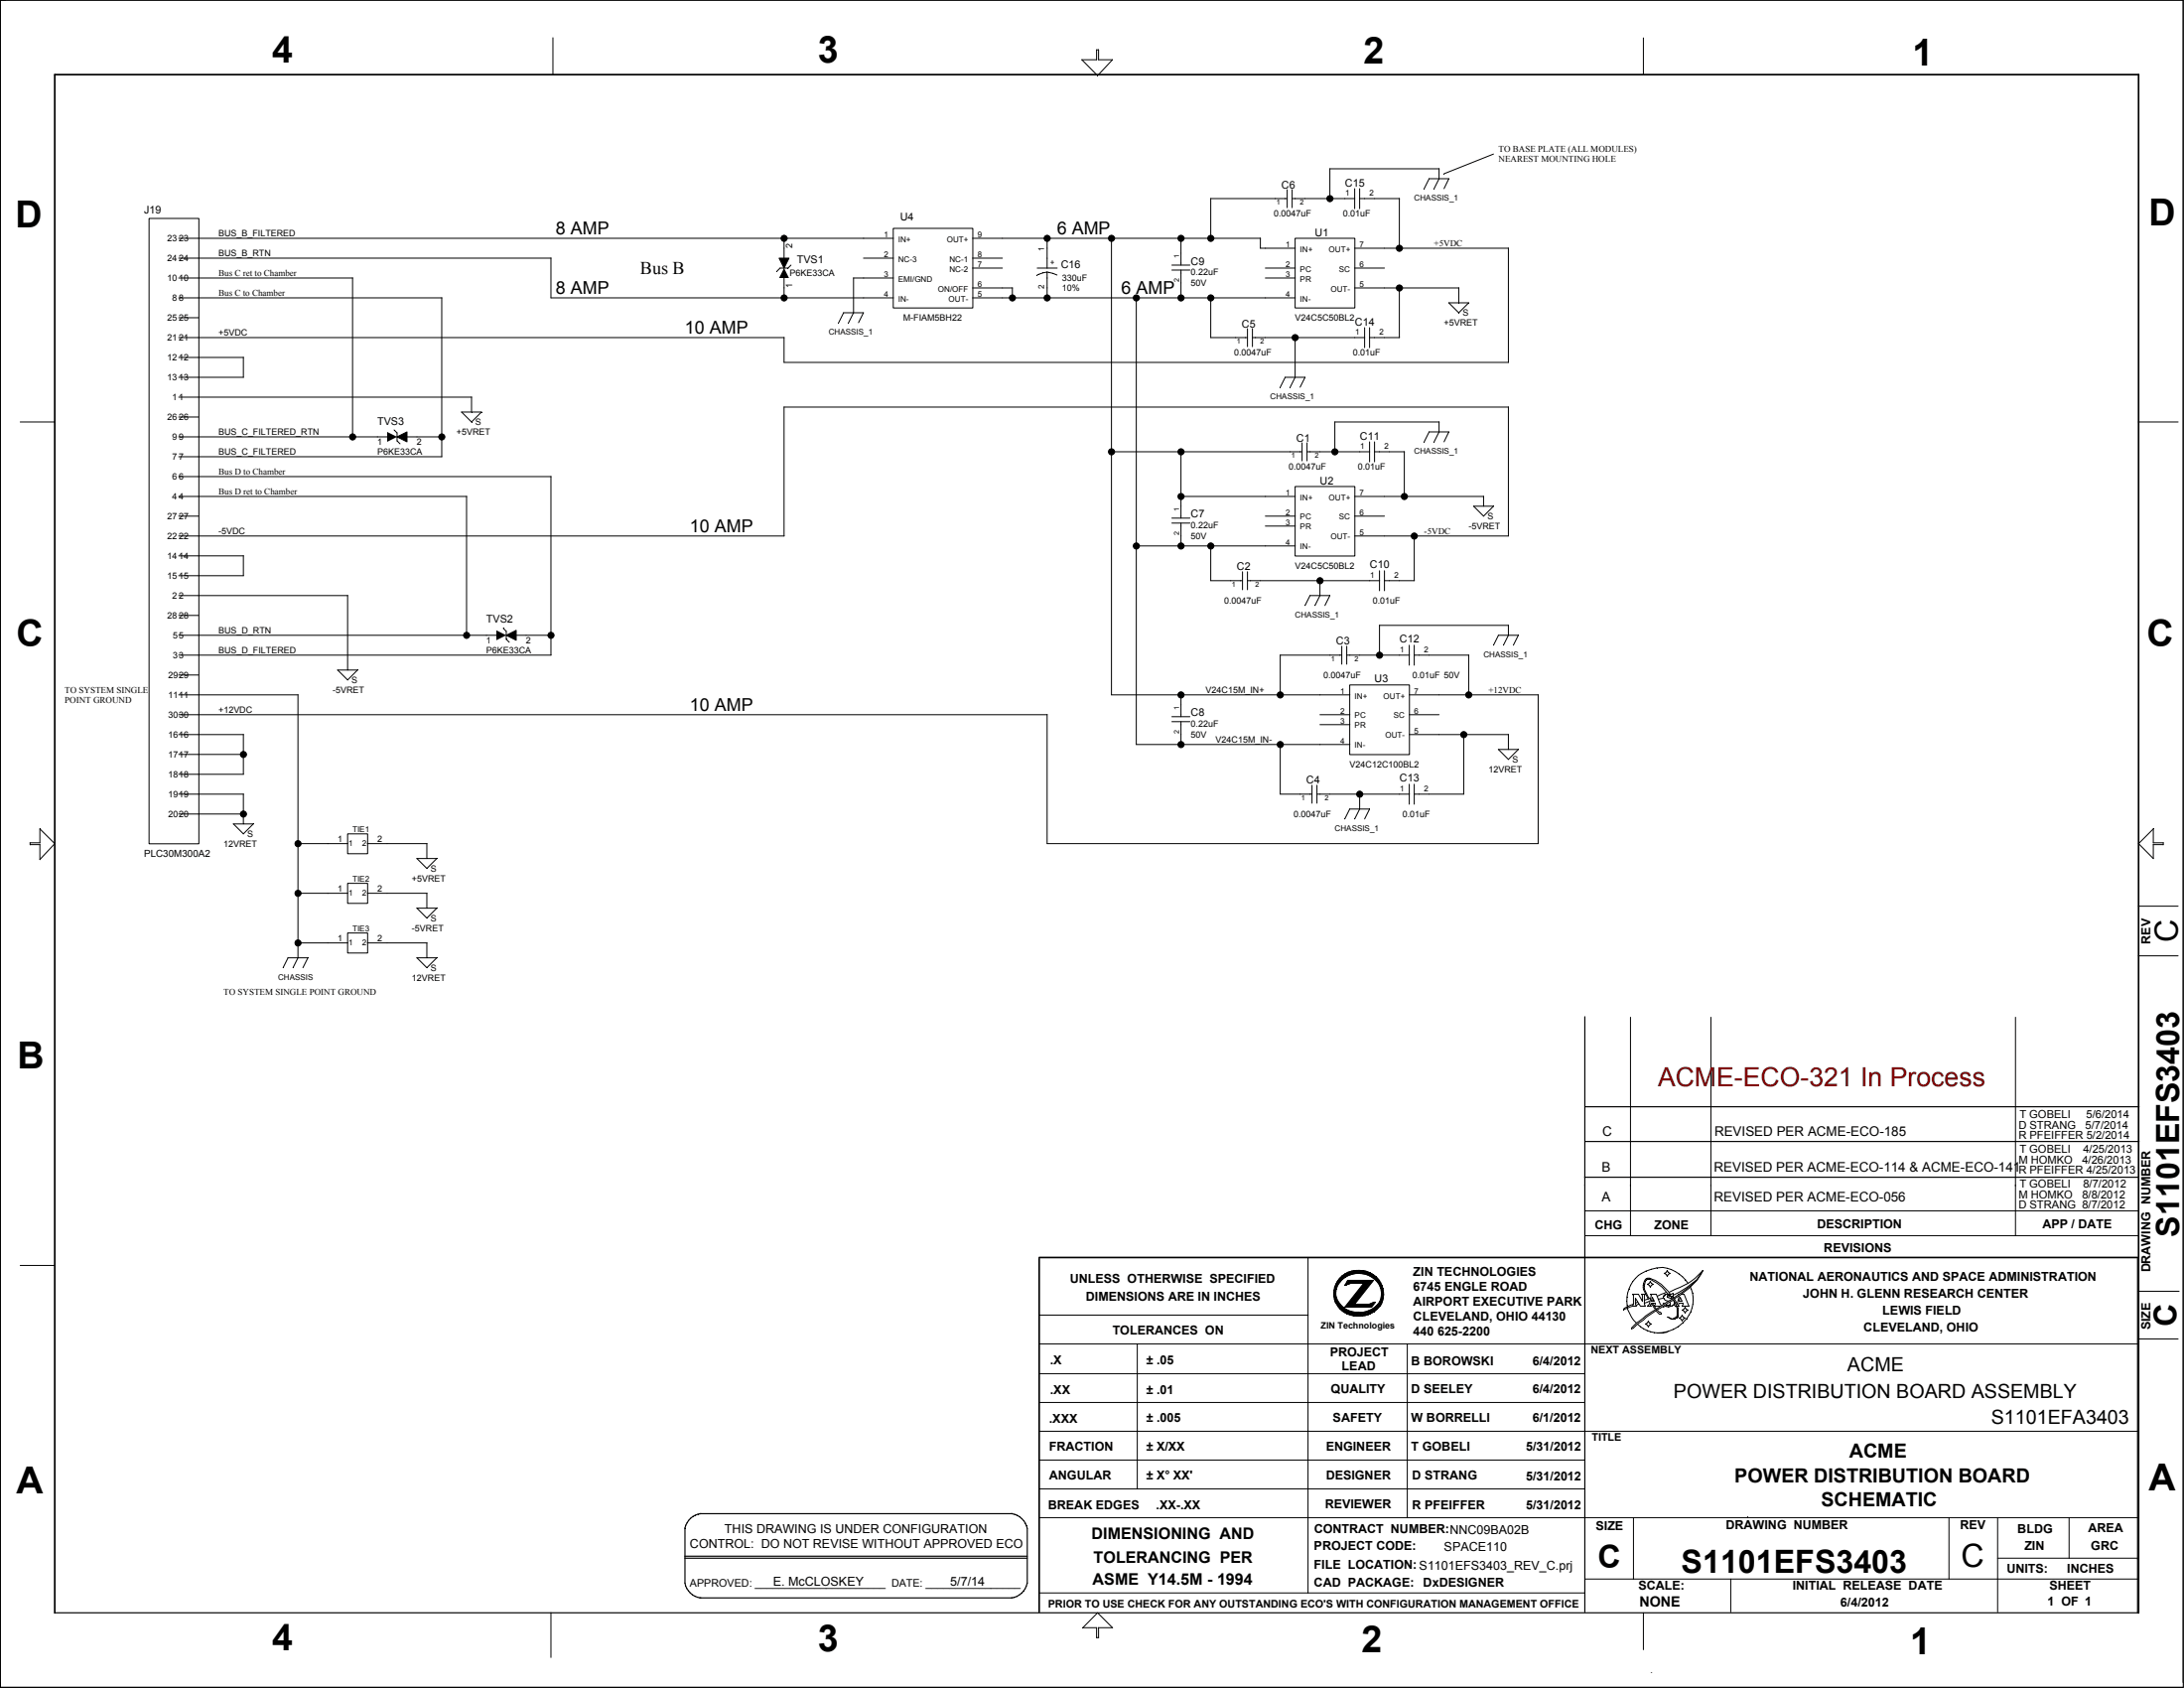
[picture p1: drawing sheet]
<svg xmlns="http://www.w3.org/2000/svg" width="559mm" height="432mm" viewBox="0 0 559 432" stroke-linecap="round" stroke-linejoin="round" font-family="sans-serif">
<g fill="none" stroke="#000" stroke-width=".25">
<path d="M.1 0h558.5v431.7h-558.5zM141.5 9.7v9.4M281.1 12.7v2.6h3.5l-3.8 4-4-4M281.1 12.7h-.5v2.6h-3.8M420.5 9.7v9.4M558.6 0v431.7M558.6 0h-558.5v431.7M382.1 39.4l-12.6 5M38.1 55.9h12.8v159.9h-12.8zM228.5 58.4h20.4v20.4h-20.4zM309.8 50.8h19.5M309.8 50.8v10.2"/>
<path d="M329.3 48.5v4.6M330.6 50.8h16.1M330.6 48.5v4.6M340.3 43.1v7.7M340.3 43.2h27.9M346.6 48.3v5.1M347.8 50.8h10.3M347.9 48.3v5.1M358 50.8v12.7M364.4 48.3l1.3-2.6h5l-1.2 2.6M368.2 43.1v2.6l-1.3 2.6M45.7 71.1h44.6"/>
<path d="M45.7 76.2h67.4M45.7 61h182.9M45.7 66h95.3M90.2 71.1v40.7M113 76.2v40.6M141 66v10.2h87.6M199.3 66h2.6l-1.3 2.6zM200.6 60.9v5.2M200.6 71.1v5.1M201.7 68.6h-2.1l-.8 .7M202.4 67.8l-.8 .8M218.4 71.1h10.2"/>
<path d="M218.4 71.1v8.9l-1.3 2.5M220.9 66h7.7M248.8 68.6h7.7M248.8 76.2h82.6M248.8 73.7h10.3M248.8 61h73.7M248.8 66h7.7M259 73.6v2.6M265.4 68.6h5.1M267.9 60.9v7.7M267.9 69.6v6.6M267.9 69.6l-2.5 .8"/>
<path d="M267.9 69.6l2.6 .8M284.4 60.9v116.9h61M290.7 76.2v114.2h54.7M299.8 69.1h4.6M299.8 67.8h4.6M302.2 60.9v6.9M302.2 69.1v7.1M309.8 76.2v10.2h9.4M322.5 60.9v2.6h8.9M323.8 68.6h7.6M323.8 71.1h7.6M331.4 61h15.3v17.8h-15.3z"/>
<path d="M346.6 63.5h39.4M346.6 68.6h7.6M346.6 73.7h26.7M358 73.6v12.8M370.7 77.5h5.1l-2.6 2.5-2.5-2.5M373.2 73.6v3.9M385.9 63.5l.1 29.2h-185.4v-6.4M45.7 86.4h155M45.7 81.3h5.1M45.7 91.4h16.6M62.3 91.4v5.1h-16.6M214.6 82.5l1.2-2.5h5.1l-1.2 2.5"/>
<path d="M319.2 84.1v4.6M320.5 86.4h28.7M320.5 84.1v4.6M327.6 99.1l1.2-2.6h5.1l-1.3 2.6M331.4 86.3v10.2l-1.3 2.6M349.2 83.8v5.1M350.4 86.4h7.7M350.4 83.8v5.1M5.2 107.9h8.9M45.7 101.6h75M45.7 106.7h5.1M45.7 111.8h53.4"/>
<path d="M45.7 116.8h67.4M100.8 110l.8 .7v2.1M101.6 111.8l2.5-1.3v2.5zM101.6 112.8l.8 .7M104.1 111.8h9M118.1 105.4h5.1l-2.6 2.5-2.5-2.5M120.6 101.6v3.8M200.6 104.1v33M200.6 104.1h185.4M284.4 115.6h48.7M302.2 115.5v17M333.1 113.3v4.6"/>
<path d="M334.4 115.6h16.1M334.4 113.3v4.6M341.5 107.9h26.7M341.5 107.9v7.7M350.4 113v5.1M351.6 115.6h7.8M351.7 113v5.1M359.3 115.5v11.5M364.4 113l1.3-2.5h5l-1.2 2.5M368.2 107.9v2.6l-1.3 2.5M385.9 104.1l.1 33h-39.4M547.1 107.9h10.2"/>
<path d="M45.7 127h73.7M45.7 132h5.1M45.7 137.1h155M45.7 121.9h95.3M119.4 127v35.5M141 121.9v45.7M290.7 139.7h40.7M299.8 133.8h4.6M299.8 132.5h4.6M302.2 127h29.2M302.2 133.8v5.9M309.8 139.6v8.9h8.1"/>
<path d="M323.8 132h7.6M323.8 134.6h7.6M331.4 124.5h15.3v17.7h-15.3zM346.6 127h33M346.6 132h7.6M361.9 137.1v11.4M377 129.5h5.1l-2.5 2.5-2.6-2.5M379.6 127v2.5M45.7 152.4h43.3l-.1 19M45.7 142.2h16.6v5.1h-16.6M45.7 157.4h5.1M317.9 146.3v4.6"/>
<path d="M319.2 146.3v4.6M319.2 148.5h33.8M333.9 154.9l1.3-2.5h5.1l-1.3 2.5M337.7 148.5v3.9l-1.2 2.5M353 146v5.1M354.2 148.5h7.7M354.2 146v5.1M45.7 177.8h30.6l-.1 67.2-1.2 2.6M45.7 162.5h81.3M45.7 167.6h95.3M45.7 172.7h5.1M86.4 171.4h5.1l-2.6 2.5-2.5-2.5"/>
<path d="M128.8 160.7l.7 .8v2.1M129.5 163.5l.8 .8M129.5 162.5l2.6-1.3v2.6zM132 162.5h9M302.2 177.7v5.6M343.3 167.6h-15.7v10.2M343.3 165.3v4.6M344.6 167.6h16M344.6 165.3v4.6M345.3 175.2h15.3v17.8h-15.3zM360.5 177.8h33.1v38h-125.7v-33M360.6 165.1v5.1"/>
<path d="M361.8 167.6h14v10.2M361.9 165.1v5.1M383.4 162.5h5.1l-1.3 2.6M383.4 162.5l-1.3 2.6M384.7 165.1l1.2-2.6 .1-2.5-33-.1v7.7M45.7 182.8h222.3M45.7 187.9h16.6v10.2h-16.6M45.7 193h16.6M299.8 184.6h4.6M299.8 183.3h4.6M302.2 184.6v5.8M327.6 190.4v12.7h8.1"/>
<path d="M337.7 182.8h7.7M337.7 185.4h7.7M360.5 182.8h7.7M360.5 187.9h25.5l-.1 3.8M374.5 187.9l.1 15.2h-12.8M383.4 191.7h5.1l-2.6 2.6-2.5-2.6M10.2 215.6h-2.5v.5h2.5v3.8l3.8-4.1-3.8-3.8v3.6M45.7 203.1h16.6v7.7M45.7 208.2h16.6M59.7 210.8h5.1l-2.5 2.5-2.6-2.5M76.2 215.8h12.8M88.9 213.3h5.2v5.1h-5.2z"/>
<path d="M94 215.8h15.3M106.6 219.6h5.2l-2.6 2.6-2.5-2.6M109.2 215.8v3.8M335.7 200.9v4.6M337 203.1h23.6M337 200.9v4.6M344.1 209.5l1.2-2.5h5.1l-1.2 2.5M347.9 203.1v3.9l-1.3 2.5M360.6 200.6v5.1M361.9 200.6v5.1M550.9 215.6h2.6M553.5 215.6v.5h-2.6v3.5l-3.7-3.8 3.7-3.8v3.6"/>
<path d="M76.2 228.5h12.8M88.9 226h5.2v5.1h-5.2zM88.9 238.7h5.2v5.1h-5.2zM94 228.5h15.3M106.6 232.3h5.2l-2.6 2.6-2.5-2.6M109.2 228.5v3.8M547.1 231.8h10.2M73.7 245h5.1l-1.3 2.6M73.7 245l-1.3 2.6M76.2 241.2h12.8M94 241.2h15.3M106.6 245h5.2l-2.6 2.6-2.5-2.6"/>
<path d="M109.2 241.2v3.8M547.1 244.5h10.2M417.2 260.2v55.9M437.8 260.2v55.9M515.7 260.2v55.9M405.5 309.7h141.7M405.5 316.1h141.7M5.2 323.7h8.9M265.9 336.4h68.8M334.7 321.7v85.8M341.5 332.3v.6l.5 .5M344.6 328.5l-.5 .3h.5"/>
<path d="M344.6 334.1l-.5 .3M344.8 327.5h6.6l-4.8 6.1h3.8l1-.5h.5l-1 1.3h-6.8l4.8-6.1h-3.3l-1.5 .5zM344.8 327.5l-.2 .5M346.9 325.7h1.3M347.6 336.7a6.3 6.3 0 0 0 6.1-3.8 6.1 6.1 0 0 0-7-7.9 5.8 5.8 0 0 0-5.4 6.3 5.8 5.8 0 0 0 6.4 5.4M347.6 335.6a4.9 4.9 0 0 0 5.8-5.4 6 6 0 0 0-5.1-4.5 6 6 0 0 0-6 3 4.5 4.5 0 0 0 2 6.1 5.2 5.2 0 0 0 3.4 .8M350.6 333.9h.3M351.2 327.5l-.3 .3M353 327.5v.3l-.3-.3M416.4 334.6v.3a9.2 9.2 0 0 0 2.3 3.5M417.9 333.6l-2.2 1-.3 .5 .3-.2 2-.8M417.9 331.3l-.2-.2h1.5l1 1.8v-1.6l-.2-.2h1l-.3 .2v2.3l.3 .5h-1.3l-1.3-2v1.5l.3 .5h-1l.2-.5"/>
<path d="M417.9 331.3v2.3M419 333.1l-.6 .3M419 338.7a7.9 7.9 0 0 0 7.6 2M419.2 333.6l-.5 .3M421 338.7l.5-.3 .2-.5 .3 .5 .5 .3-.5 .2-.3 .6-.2-.6zM421.5 328.5l.5-.2 .3-.5 .2 .5 .5 .2-.5 .3-.2 .5-.3-.5zM421.6 327h.4a9.6 9.6 0 0 1 5.3 4.1M421.6 327a2.27 2.27 0 0 0-1.1 2.8l1.2 2.5M422 332.9l-1.3 .5M422.3 332.1l-1.6 .5M422.8 331.8l.5 1.1h-.8zM423 332.6l-.5 .3"/>
<path d="M424 335.1l1.1 .8v.3h-.6l-.7-.8M424.8 334.1h-1.5l.2-.7h-.7l1 1.5M425.1 333.9l-1.3-2.8h-1.5l.2 .2-.5 2.3-.5 .5h1l-.2-.2 .2-.5 1 1.5M425.3 324.2a9.1 9.1 0 0 1 6.6 4.1M425.3 324.2a8.8 8.8 0 0 0-8.5 5.5 8.2 8.2 0 0 0-.4 4.7M425.6 332.1l-1.3 .2M425.8 333.4h-.2v.2M425.8 325.7l.5-.2 .3-.5 .2 .5 .5 .2-.5 .3-.2 .5-.3-.5zM426.3 330.6l-2.3 1M426.3 333.6l.1 .2 .7 .1M426.6 336.9l1.2 .5M426.6 331.8l1 .3v.2"/>
<path d="M426.7 331.3h.4l.2 .3M426.8 331.3l-.2 .5M426.8 336.9l1.1 .6M426.8 332.9a1.38 1.38 0 0 1-1.2-1.1l.5-.7h1.5l.5-.3v1l-.3-.2 1.3 2M426.8 331.1a10 10 0 0 0-5-3.9l-.8 .5-.3 1.3v.8l1.3 2.3M427.3 331.6l-.7 .2M427.3 333.1v.5l-.3 .3M427.4 331.5l.2 .1M427.4 331.5l-.1 .1M427.6 331.6v.1M427.6 331.6v.2l1.3 2.1M427.8 332.3l-6.8 4.4-2.3 1.7-1.3 1.3v.3l1-.8a51.7 51.7 0 0 1 9.8-6.6l.2 .5"/>
<path d="M428.4 333a1.53 1.53 0 0 1-2.3 1.1l-.5 .3v-.3M428.9 333.9l-.3 .2h.3a4.1 4.1 0 0 1 0 2.8l-1.1 .5M429.4 331.1h.2M429.6 331.6l-.5 2-.2 .3M429.6 337.2l.5-.3 .3-.5 .2 .5 .5 .3-.5 .2-.2 .5-.3-.5zM429.9 331.8l.5 1.1h-.8zM430.1 331.1h.8l1.3 3h-1.8l.2-.7h-1l-.2 .5 .2 .2h-.5l.3 .5v2.1l-.4 .4-1.1 .4M430.4 335.1l.5-.2 .2-.5 .3 .5 .5 .2-.5 .3-.3 .5-.2-.5zM431.9 328.3l-4.8 2.3M432.4 329a8.2 8.2 0 0 1-4.2 11l-2.7 .9-1.5 .1M433.9 327.5l-1.5 1.5-4.3 3.1M435.7 325a10.1 10.1 0 0 1-4 4.3l-3.6 2"/>
<path d="M435.7 325l-2 2-1.8 1.3M435.7 325a12.2 12.2 0 0 1-4.6 5.3l-2.7 2M547.1 330.3h10.4M265.9 343.8h281.1M265.9 351.4h139.6M265.9 358.8h139.6M291 343.8v37.1M360.1 343.8v44.5M547.1 342.5h10.2M265.9 366.1h281.1M265.9 373.5h139.6M265.9 388.2h281.1"/>
<path d="M265.9 380.9h139.6M417.9 388.2v15.8M447.1 388v.3M498.7 388.2v15.8M511.1 398.6h35.9M511.1 388.2v24.2M529.4 388.2v10.4M546.9 398.8h.3M141 412.5v11.5M265.9 407.5h139.6M280.6 418.9h.5M280.6 416.4v2.6"/>
<path d="M280.6 416.4h-3.5l3.7-3.8 3.8 3.8M281.1 416.4h3.6M281.1 416.3v2.6M405.5 403.9h141.5M420.5 412.6v9.4M442.8 403.9v8.5M.1 431.6h558.5"/>
<circle cx="340.3" cy="50.8" r=".78"/>
<circle cx="200.6" cy="76.2" r=".78"/>
<circle cx="200.6" cy="61" r=".78"/>
<circle cx="259" cy="76.2" r=".78"/>
<circle cx="267.9" cy="61" r=".78"/>
<circle cx="267.9" cy="76.2" r=".78"/>
<circle cx="284.4" cy="61" r=".78"/>
<circle cx="290.8" cy="76.2" r=".78"/>
<circle cx="302.2" cy="61" r=".78"/>
<circle cx="302.2" cy="76.2" r=".78"/>
<circle cx="309.8" cy="61" r=".78"/>
<circle cx="309.8" cy="76.2" r=".78"/>
<circle cx="358.1" cy="63.5" r=".78"/>
<circle cx="358.1" cy="73.7" r=".78"/>
<circle cx="331.4" cy="86.4" r=".78"/>
<circle cx="90.2" cy="111.8" r=".78"/>
<circle cx="113" cy="111.8" r=".78"/>
<circle cx="284.4" cy="115.6" r=".78"/>
<circle cx="302.2" cy="115.6" r=".78"/>
<circle cx="341.6" cy="115.6" r=".78"/>
<circle cx="290.8" cy="139.7" r=".78"/>
<circle cx="302.2" cy="127" r=".78"/>
<circle cx="302.2" cy="139.7" r=".78"/>
<circle cx="309.8" cy="139.7" r=".78"/>
<circle cx="359.3" cy="127" r=".78"/>
<circle cx="361.9" cy="137.1" r=".78"/>
<circle cx="337.7" cy="148.6" r=".78"/>
<circle cx="119.4" cy="162.5" r=".78"/>
<circle cx="141" cy="162.5" r=".78"/>
<circle cx="302.2" cy="177.8" r=".78"/>
<circle cx="327.6" cy="177.8" r=".78"/>
<circle cx="353" cy="167.6" r=".78"/>
<circle cx="375.8" cy="177.8" r=".78"/>
<circle cx="62.3" cy="193" r=".78"/>
<circle cx="302.2" cy="190.5" r=".78"/>
<circle cx="327.6" cy="190.5" r=".78"/>
<circle cx="374.5" cy="187.9" r=".78"/>
<circle cx="62.3" cy="208.2" r=".78"/>
<circle cx="76.3" cy="215.8" r=".78"/>
<circle cx="347.9" cy="203.2" r=".78"/>
<circle cx="76.3" cy="228.5" r=".78"/>
<circle cx="76.3" cy="241.2" r=".78"/>
</g>
<path d="M547.2 19.1v393.5M547.2 19.1h-533.2v393.5M265.9 321.9v90.5M265.9 321.7h281.1" fill="none" stroke="#000" stroke-width=".42"/>
<g fill="none" stroke="#000" stroke-width=".3">
<path d="M405.5 260.1v152.3M405.6 292h141.7M405.6 283.1h141.7M405.5 301.1h141.7M351.7 333.1l-.3 .3M546.9 321.9v90.7M175.2 398.1h87.6M175.2 398.6h87.6M179 387.2h80M179.3 387.2a4.7 4.7 0 0 0-4 3.7v14.1M258.9 387.2a4.8 4.8 0 0 1 3.9 3.8v14M14 412.6h533.2"/>
<path d="M175.3 404.9a4.7 4.7 0 0 0 3.9 3.9M179 408.8h80M262.8 404.9a4.8 4.8 0 0 1-4 3.9"/>
</g>
<path d="M341.8 329a5.6 5.6 0 0 0 2 6.4M342.8 327.8a4.2 4.2 0 0 0-.8 5.1M345.1 327.8h5.8l-4.8 6.1h4.1l1.2-.5-.5 .7h-6.3l4.8-6.1h-3.8l-1 .5zM347 325.1a6.6 6.6 0 0 1 5.7 2.4M347.1 325.1l-.7 .1M352.5 327.5a5.2 5.2 0 0 1 .7 6.1M353.2 328.8a4.5 4.5 0 0 1-.2 4.6" fill="none" stroke="#000" stroke-width=".51"/>
<path d="M341.5 331.6a5.9 5.9 0 0 0 6.2 4.3M342 328.5l-.2 .8M342 328.5a6.6 6.6 0 0 1 11.5 .5M342.5 334.1a6.3 6.3 0 0 0 5.6 2.4M345.3 333.6l4.6-5.6h.3l-4.6 5.9h-.5M346.6 325.2a5.7 5.7 0 0 0-4.6 3.3M348.1 336.4l-.1 .1M353.2 333.1a6.6 6.6 0 0 1-6.1 2.8M353.2 333.4a5.8 5.8 0 0 1-4.8 3" fill="none" stroke="#000" stroke-width=".63"/>
<g fill="#000">
<path d="M199.3 66h2.6l-1.3 2.6zM200.6 68.6l1.3 2.5h-2.6zM101.6 111.8l2.5-1.3v2.5zM99.1 110.5l2.5 1.3-2.5 1.2zM129.5 162.5l2.6-1.3v2.6zM127 161.2l2.5 1.3-2.5 1.3z"/>
<circle cx="340.3" cy="50.8" r=".8"/>
<circle cx="200.6" cy="61" r=".8"/>
<circle cx="200.6" cy="76.2" r=".8"/>
<circle cx="259" cy="76.2" r=".8"/>
<circle cx="267.9" cy="61" r=".8"/>
<circle cx="267.9" cy="76.2" r=".8"/>
<circle cx="284.4" cy="61" r=".8"/>
<circle cx="290.7" cy="76.2" r=".8"/>
<circle cx="302.2" cy="61" r=".8"/>
<circle cx="302.2" cy="76.2" r=".8"/>
<circle cx="309.8" cy="61" r=".8"/>
<circle cx="309.8" cy="76.2" r=".8"/>
<circle cx="358" cy="63.5" r=".8"/>
<circle cx="358" cy="73.7" r=".8"/>
<circle cx="331.4" cy="86.4" r=".8"/>
<circle cx="90.2" cy="111.8" r=".8"/>
<circle cx="113" cy="111.8" r=".8"/>
<circle cx="284.4" cy="115.6" r=".8"/>
<circle cx="302.2" cy="115.6" r=".8"/>
<circle cx="341.5" cy="115.6" r=".8"/>
<circle cx="290.7" cy="139.6" r=".8"/>
<circle cx="302.2" cy="127" r=".8"/>
<circle cx="302.2" cy="139.6" r=".8"/>
<circle cx="309.8" cy="139.6" r=".8"/>
<circle cx="359.3" cy="127" r=".8"/>
<circle cx="361.9" cy="137.1" r=".8"/>
<circle cx="337.7" cy="148.5" r=".8"/>
<circle cx="119.4" cy="162.5" r=".8"/>
<circle cx="141" cy="162.5" r=".8"/>
<circle cx="302.2" cy="177.7" r=".8"/>
<circle cx="327.6" cy="177.7" r=".8"/>
<circle cx="353" cy="167.6" r=".8"/>
<circle cx="375.8" cy="177.7" r=".8"/>
<circle cx="62.3" cy="193" r=".8"/>
<circle cx="302.2" cy="190.4" r=".8"/>
<circle cx="327.6" cy="190.4" r=".8"/>
<circle cx="374.5" cy="187.9" r=".8"/>
<circle cx="62.3" cy="208.2" r=".8"/>
<circle cx="76.2" cy="215.8" r=".8"/>
<circle cx="347.9" cy="203.1" r=".8"/>
<circle cx="76.2" cy="228.5" r=".8"/>
<circle cx="76.2" cy="241.2" r=".8"/>
</g>
<g font-size="9.5">
<text x="69.6" y="16.1">4</text>
<text x="209.3" y="16.1">3</text>
<text x="348.9" y="16.3">2</text>
<text x="489.3" y="16.8">1</text>
<text x="3.9" y="58.2">D</text>
<text x="549.7" y="57.7">D</text>
<text x="4.1" y="165.4">C</text>
<text x="549.2" y="165.4">C</text>
<text x="4.4" y="273.3">B</text>
<text x="4.1" y="381.9">A</text>
<text x="549.7" y="381.2">A</text>
<text x="69.6" y="422.3">4</text>
<text x="209.3" y="422.5">3</text>
<text x="348.4" y="422.8">2</text>
<text x="488.8" y="423.3">1</text>
</g>
<g font-size="8.2">
<text x="557.2" y="241.1" transform="rotate(-90 557.2 241.1)">C</text>
<text x="557.6" y="316.4" transform="rotate(-90 557.6 316.4)">S1101EFS3403</text>
<text x="557" y="339.5" transform="rotate(-90 557 339.5)">C</text>
<text x="408.8" y="401">C</text>
<text x="501.8" y="400.9">C</text>
<text x="430.2" y="402.3">S1101EFS3403</text>
</g>
<text font-size="6.8" fill="#800000" x="424.2" y="278">ACME-ECO-321 In Process</text>
<g font-size="5">
<text x="472.7" y="350.8">ACME</text>
<text x="428.2" y="357.7">POWER DISTRIBUTION BOARD ASSEMBLY</text>
<text x="509.5" y="364.3">S1101EFA3403</text>
<text x="473.2" y="372.9">ACME</text>
<text x="443.8" y="379.3">POWER DISTRIBUTION BOARD</text>
<text x="466" y="385.4">SCHEMATIC</text>
</g>
<text font-size="4.6" x="163.8" y="70.1">Bus B</text>
<g font-size="4.5">
<text x="142.2" y="60">8 AMP</text>
<text x="270.5" y="60">6 AMP</text>
<text x="142.2" y="75.2">8 AMP</text>
<text x="286.9" y="75.2">6 AMP</text>
<text x="175.3" y="85.4">10 AMP</text>
<text x="176.5" y="136.1">10 AMP</text>
<text x="176.5" y="181.9">10 AMP</text>
</g>
<g font-size="4.1">
<text x="279.3" y="393.7">DIMENSIONING AND</text>
<text x="279.8" y="399.8">TOLERANCING PER</text>
<text x="279.6" y="405.3">ASME Y14.5M - 1994</text>
</g>
<text font-size="3.6" x="419.5" y="411">NONE</text>
<g font-size="3.4">
<text x="410" y="290.5">C</text>
<text x="438.7" y="290.5">REVISED PER ACME-ECO-185</text>
<text x="409.8" y="299.7">B</text>
<text x="438.5" y="299.7">REVISED PER ACME-ECO-114 &amp; ACME-ECO-141</text>
<text x="409.8" y="307.3">A</text>
<text x="438.5" y="307.3">REVISED PER ACME-ECO-056</text>
</g>
<g font-size="3.2">
<text x="550.2" y="241.5" transform="rotate(-90 550.2 241.5)">REV</text>
<text x="408.1" y="314.4">CHG</text>
<text x="423.3" y="314.4">ZONE</text>
<text x="464.9" y="314.1">DESCRIPTION</text>
<text x="522.6" y="314.1">APP / DATE</text>
<text x="466.7" y="320.2">REVISIONS</text>
<text x="273.8" y="328.1">UNLESS OTHERWISE SPECIFIED</text>
<text x="361.6" y="326.3">ZIN TECHNOLOGIES</text>
<text x="447.7" y="327.6">NATIONAL AERONAUTICS AND SPACE ADMINISTRATION</text>
<text x="550.2" y="325.5" transform="rotate(-90 550.2 325.5)">DRAWING NUMBER</text>
<text x="277.8" y="332.7">DIMENSIONS ARE IN INCHES</text>
<text x="361.6" y="330.1">6745 ENGLE ROAD</text>
<text x="361.6" y="333.9">AIRPORT EXECUTIVE PARK</text>
<text x="461.3" y="331.9">JOHN H. GLENN RESEARCH CENTER</text>
<text x="284.6" y="341.3">TOLERANCES ON</text>
<text x="361.6" y="337.7">CLEVELAND, OHIO 44130</text>
<text x="361.6" y="341.5">440 625-2200</text>
<text x="476.8" y="340.5">CLEVELAND, OHIO</text>
<text x="481.7" y="336.2">LEWIS FIELD</text>
<text x="550.2" y="340.2" transform="rotate(-90 550.2 340.2)">SIZE</text>
<text x="340.3" y="346.9">PROJECT</text>
<text x="268.7" y="348.9">.X</text>
<text x="293.3" y="348.9">± .05</text>
<text x="343.3" y="350.4">LEAD</text>
<text x="361.1" y="349.2">B BOROWSKI</text>
<text x="392.1" y="349.2">6/4/2012</text>
<text x="268.7" y="356.5">.XX</text>
<text x="293.3" y="356.5">± .01</text>
<text x="340.5" y="356.3">QUALITY</text>
<text x="361.1" y="356.3">D SEELEY</text>
<text x="392.1" y="356.3">6/4/2012</text>
<text x="268.4" y="363.9">.XXX</text>
<text x="293.3" y="363.6">± .005</text>
<text x="341" y="363.6">SAFETY</text>
<text x="361.1" y="363.6">W BORRELLI</text>
<text x="392.1" y="363.6">6/1/2012</text>
<text x="268.4" y="371">FRACTION</text>
<text x="293.3" y="371">± X/XX</text>
<text x="339.3" y="371">ENGINEER</text>
<text x="361.1" y="371">T GOBELI</text>
<text x="390.4" y="371">5/31/2012</text>
<text x="268.4" y="378.4">ANGULAR</text>
<text x="293.3" y="378.4">± X° XX'</text>
<text x="339.3" y="378.4">DESIGNER</text>
<text x="361.4" y="378.4">D STRANG</text>
<text x="390.4" y="378.6">5/31/2012</text>
<text x="268.2" y="386">BREAK EDGES</text>
<text x="295.8" y="386">.XX-.XX</text>
<text x="339" y="385.7">REVIEWER</text>
<text x="361.4" y="386">R PFEIFFER</text>
<text x="390.4" y="386">5/31/2012</text>
<text x="176.5" y="395.9">CONTROL: DO NOT REVISE WITHOUT APPROVED ECO</text>
<text x="185.4" y="392.1">THIS DRAWING IS UNDER CONFIGURATION</text>
<text x="336.2" y="392.3">CONTRACT NUMBER:NNC09BA02B</text>
<text x="408.3" y="391.5">SIZE</text>
<text x="441.6" y="391.3">DRAWING NUMBER</text>
<text x="501.5" y="391.3">REV</text>
<text x="516.2" y="392.3">BLDG</text>
<text x="534.2" y="392">AREA</text>
<text x="336.2" y="396.6">PROJECT CODE:</text>
<text x="336.2" y="401.4">FILE LOCATION: S1101EFS3403_REV_C.prj</text>
<text x="369.5" y="396.7">SPACE110</text>
<text x="518" y="396.6">ZIN</text>
<text x="535" y="396.6">GRC</text>
<text x="197.8" y="405.6">E. McCLOSKEY</text>
<text x="243.2" y="405.6">5/7/14</text>
<text x="336.2" y="406">CAD PACKAGE:</text>
<text x="364.2" y="406">DxDESIGNER</text>
<text x="419.2" y="406.8">SCALE:</text>
<text x="458.6" y="406.8">INITIAL RELEASE DATE</text>
<text x="513.4" y="402.5">UNITS:</text>
<text x="524.3" y="406.8">SHEET</text>
<text x="528.9" y="402.5">INCHES</text>
<text x="470.9" y="411.1">6/4/2012</text>
<text x="523.9" y="410.8">1 OF 1</text>
</g>
<g font-size="2.8">
<text x="516.7" y="286">T GOBELI</text>
<text x="533.8" y="286">5/6/2014</text>
<text x="516.5" y="291.4">R PFEIFFER 5/2/2014</text>
<text x="516.5" y="288.8">D STRANG</text>
<text x="533.5" y="288.8">5/7/2014</text>
<text x="516.5" y="297.7">M HOMKO</text>
<text x="516.7" y="294.9">T GOBELI</text>
<text x="532.7" y="297.7">4/26/2013</text>
<text x="533" y="294.9">4/25/2013</text>
<text x="516.5" y="300.3">R PFEIFFER 4/25/2013</text>
<text x="516.7" y="303.8">T GOBELI</text>
<text x="533" y="303.8">8/7/2012</text>
<text x="516.5" y="309.1">D STRANG 8/7/2012</text>
<text x="516.5" y="306.6">M HOMKO</text>
<text x="532.7" y="306.6">8/8/2012</text>
</g>
<g font-size="2.7">
<text x="344.2" y="47.7">C15</text>
<text x="327.9" y="48.2">C6</text>
<text x="36.9" y="54.5">J19</text>
<text x="230.3" y="56.3">U4</text>
<text x="336.5" y="60.4">U1</text>
<text x="203.9" y="67.2">TVS1</text>
<text x="271.5" y="68.5">C16</text>
<text x="304.7" y="67.7">C9</text>
<text x="317.8" y="83.7">C5</text>
<text x="346.7" y="83.2">C14</text>
<text x="96.6" y="108.6">TVS3</text>
<text x="331.7" y="112.9">C1</text>
<text x="348" y="112.4">C11</text>
<text x="337.7" y="123.9">U2</text>
<text x="304.7" y="132.5">C7</text>
<text x="316.5" y="145.9">C2</text>
<text x="350.5" y="145.4">C10</text>
<text x="124.5" y="159.4">TVS2</text>
<text x="341.9" y="165">C3</text>
<text x="358.1" y="164.5">C12</text>
<text x="351.7" y="174.6">U3</text>
<text x="304.7" y="183.3">C8</text>
<text x="334.3" y="200.5">C4</text>
<text x="358.1" y="200">C13</text>
<text x="407" y="346.2">NEXT ASSEMBLY</text>
<text x="407.3" y="368.6">TITLE</text>
<text x="176.5" y="405.9">APPROVED: ______________________ DATE: ________________</text>
<text x="268.2" y="411.2">PRIOR TO USE CHECK FOR ANY OUTSTANDING ECO'S WITH CONFIGURATION MANAGEMENT OFFICE</text>
</g>
<text font-size="2.5" x="36.9" y="219.3">PLC30M300A2</text>
<g font-size="2.3">
<text x="383.4" y="38.9">TO BASE PLATE (ALL MODULES)</text>
<text x="383.4" y="41.4">NEAREST MOUNTING HOLE</text>
<text x="325.9" y="55.4">0.0047uF</text>
<text x="343.6" y="55.4">0.01uF</text>
<text x="42.8" y="61.7">23</text>
<text x="45.8" y="61.7">23</text>
<text x="55.9" y="65.5">BUS_B_RTN</text>
<text x="55.9" y="60.5">BUS_B_FILTERED</text>
<text x="202.7" y="63.5" transform="rotate(-90 202.7 63.5)">2</text>
<text x="366.9" y="62.9">+5VDC</text>
<text x="42.8" y="66.8">24</text>
<text x="42.8" y="71.9">10</text>
<text x="45.8" y="71.9">10</text>
<text x="45.8" y="66.8">24</text>
<text x="55.9" y="70.6">Bus C ret to Chamber</text>
<text x="202.1" y="70.6">P6KE33CA</text>
<text x="271.7" y="71.9">330uF</text>
<text x="304.7" y="70.4">0.22uF</text>
<text x="44" y="77">8</text>
<text x="45.8" y="77">8</text>
<text x="55.9" y="75.6">Bus C to Chamber</text>
<text x="202.7" y="73.7" transform="rotate(-90 202.7 73.7)">1</text>
<text x="271.7" y="74.4">10%</text>
<text x="304.7" y="73.2">50V</text>
<text x="42.8" y="82">25</text>
<text x="45.8" y="82">25</text>
<text x="231.1" y="82">M-FIAM5BH22</text>
<text x="331.4" y="82">V24C5C50BL2</text>
<text x="369.5" y="83.3">+5VRET</text>
<text x="374.3" y="80.8">S</text>
<text x="42.8" y="87.1">21</text>
<text x="45.8" y="87.1">21</text>
<text x="55.9" y="85.9">+5VDC</text>
<text x="42.8" y="92.2">12</text>
<text x="45.8" y="92.2">12</text>
<text x="315.8" y="90.9">0.0047uF</text>
<text x="346.2" y="90.9">0.01uF</text>
<text x="42.8" y="97.3">13</text>
<text x="45.8" y="97.3">13</text>
<text x="42.8" y="107.4">26</text>
<text x="44" y="102.4">1</text>
<text x="45.8" y="107.4">26</text>
<text x="45.8" y="102.4">1</text>
<text x="44" y="112.5">9</text>
<text x="45.8" y="112.5">9</text>
<text x="55.9" y="111.3">BUS_C_FILTERED_RTN</text>
<text x="96.6" y="113.8">1</text>
<text x="106.7" y="113.8">2</text>
<text x="116.8" y="111.3">+5VRET</text>
<text x="121.7" y="108.7">S</text>
<text x="44" y="117.6">7</text>
<text x="45.8" y="117.6">7</text>
<text x="55.9" y="116.3">BUS_C_FILTERED</text>
<text x="96.6" y="116.3">P6KE33CA</text>
<text x="44" y="122.7">6</text>
<text x="45.8" y="122.7">6</text>
<text x="55.9" y="121.4">Bus D to Chamber</text>
<text x="329.7" y="120.1">0.0047uF</text>
<text x="347.4" y="120.1">0.01uF</text>
<text x="44" y="127.8">4</text>
<text x="45.8" y="127.8">4</text>
<text x="55.9" y="126.4">Bus D ret to Chamber</text>
<text x="42.8" y="132.8">27</text>
<text x="42.8" y="137.9">22</text>
<text x="45.8" y="137.9">22</text>
<text x="45.8" y="132.8">27</text>
<text x="55.9" y="136.6">-5VDC</text>
<text x="304.7" y="135.1">0.22uF</text>
<text x="304.7" y="137.9">50V</text>
<text x="364.4" y="136.6">-5VDC</text>
<text x="375.8" y="135.3">-5VRET</text>
<text x="380.6" y="132.8">S</text>
<text x="42.8" y="143">14</text>
<text x="45.8" y="143">14</text>
<text x="42.8" y="148">15</text>
<text x="45.8" y="148">15</text>
<text x="331.4" y="145.5">V24C5C50BL2</text>
<text x="44" y="153.1">2</text>
<text x="45.8" y="153.1">2</text>
<text x="313.2" y="154.4">0.0047uF</text>
<text x="351.2" y="154.4">0.01uF</text>
<text x="42.8" y="158.2">28</text>
<text x="45.8" y="158.2">28</text>
<text x="44.3" y="163.3">55</text>
<text x="55.9" y="162">BUS_D_RTN</text>
<text x="55.9" y="167.1">BUS_D_FILTERED</text>
<text x="124.5" y="167.1">P6KE33CA</text>
<text x="124.5" y="164.5">1</text>
<text x="134.6" y="164.5">2</text>
<text x="43.1" y="173.4">2929</text>
<text x="44.3" y="168.4">33</text>
<text x="338.6" y="173.4">0.0047uF</text>
<text x="361.4" y="173.4">0.01uF 50V</text>
<text x="16.6" y="177.2">TO SYSTEM SINGLE</text>
<text x="16.6" y="179.7">POINT GROUND</text>
<text x="43.1" y="178.5">1111</text>
<text x="85.1" y="177.2">-5VRET</text>
<text x="90" y="174.7">S</text>
<text x="308.5" y="177.2">V24C15M_IN+</text>
<text x="380.9" y="177.2">+12VDC</text>
<text x="43.1" y="183.6">3030</text>
<text x="55.9" y="182.3">+12VDC</text>
<text x="304.7" y="185.9">0.22uF</text>
<text x="43.1" y="188.7">1616</text>
<text x="304.7" y="188.7">50V</text>
<text x="311.1" y="189.9">V24C15M_IN-</text>
<text x="43.1" y="193.8">1717</text>
<text x="345.4" y="196.3">V24C12C100BL2</text>
<text x="380.9" y="197.6">12VRET</text>
<text x="387" y="195">S</text>
<text x="43.1" y="198.8">1818</text>
<text x="43.1" y="203.9">1919</text>
<text x="43.1" y="209">2020</text>
<text x="331" y="209">0.0047uF</text>
<text x="358.9" y="209">0.01uF</text>
<text x="63.3" y="214.1">S</text>
<text x="86.4" y="215.3">1</text>
<text x="96.6" y="215.3">2</text>
<text x="57.2" y="216.6">12VRET</text>
<text x="105.4" y="225.5">+5VRET</text>
<text x="110.2" y="222.9">S</text>
<text x="86.4" y="228">1</text>
<text x="96.6" y="228">2</text>
<text x="105.4" y="238.2">-5VRET</text>
<text x="110.2" y="235.6">S</text>
<text x="86.4" y="240.7">1</text>
<text x="96.6" y="240.7">2</text>
<text x="105.4" y="250.9">12VRET</text>
<text x="110.2" y="248.3">S</text>
<text x="57.2" y="254.6">TO SYSTEM SINGLE POINT GROUND</text>
<text x="338" y="340">ZIN Technologies</text>
<text x="422.3" y="428.1">.</text>
</g>
<g font-size="2">
<text x="344.3" y="50.1">1</text>
<text x="350.4" y="50.1">2</text>
<text x="361.9" y="51.4">CHASSIS_1</text>
<text x="226.2" y="60.8">1</text>
<text x="226.2" y="65.9">2</text>
<text x="229.8" y="61.9">IN+</text>
<text x="242.3" y="61.9">OUT+</text>
<text x="250.1" y="60.8">9</text>
<text x="250.1" y="65.9">8</text>
<text x="267.2" y="64.3" transform="rotate(-90 267.2 64.3)">1</text>
<text x="329" y="63.3">1</text>
<text x="332.7" y="64.4">IN+</text>
<text x="340" y="64.4">OUT+</text>
<text x="347.9" y="63.3">7</text>
<text x="226.2" y="71">3</text>
<text x="229.8" y="67">NC-3</text>
<text x="243" y="69.5">NC-2</text>
<text x="243" y="67">NC-1</text>
<text x="250.1" y="68.4">7</text>
<text x="268.7" y="67.9">+</text>
<text x="329" y="71">3</text>
<text x="329" y="68.4">2</text>
<text x="332.7" y="69.5">PC</text>
<text x="342.6" y="69.5">SC</text>
<text x="347.9" y="68.4">6</text>
<text x="226.2" y="76">4</text>
<text x="229.8" y="77.1">IN-</text>
<text x="229.8" y="72.1">EMI/GND</text>
<text x="240" y="74.6">ON/OFF</text>
<text x="242.7" y="77.1">OUT-</text>
<text x="250.1" y="73.5">6</text>
<text x="250.1" y="76">5</text>
<text x="267.2" y="74" transform="rotate(-90 267.2 74)">2</text>
<text x="329" y="76">4</text>
<text x="332.7" y="72.1">PR</text>
<text x="332.7" y="77.1">IN-</text>
<text x="340.5" y="74.6">OUT-</text>
<text x="347.9" y="73.5">5</text>
<text x="212" y="85.6">CHASSIS_1</text>
<text x="346.8" y="85.6">1</text>
<text x="353" y="85.6">2</text>
<text x="325" y="102.2">CHASSIS_1</text>
<text x="348.1" y="114.9">1</text>
<text x="354.2" y="114.9">2</text>
<text x="361.9" y="116.1">CHASSIS_1</text>
<text x="329" y="131.9">2</text>
<text x="329" y="126.8">1</text>
<text x="332.7" y="128">IN+</text>
<text x="340" y="128">OUT+</text>
<text x="347.9" y="126.8">7</text>
<text x="347.9" y="131.9">6</text>
<text x="329" y="134.4">3</text>
<text x="332.7" y="133">PC</text>
<text x="332.7" y="135.5">PR</text>
<text x="342.6" y="133">SC</text>
<text x="347.9" y="136.9">5</text>
<text x="329" y="139.5">4</text>
<text x="332.7" y="140.6">IN-</text>
<text x="340.5" y="138">OUT-</text>
<text x="350.6" y="147.8">1</text>
<text x="356.8" y="147.8">2</text>
<text x="331.4" y="158">CHASSIS_1</text>
<text x="358.2" y="166.9">1</text>
<text x="364.4" y="166.9">2</text>
<text x="379.6" y="168.1">CHASSIS_1</text>
<text x="343" y="177.6">1</text>
<text x="346.6" y="178.7">IN+</text>
<text x="354" y="178.7">OUT+</text>
<text x="361.9" y="177.6">7</text>
<text x="343" y="185.2">3</text>
<text x="343" y="182.7">2</text>
<text x="346.6" y="183.8">PC</text>
<text x="356.6" y="183.8">SC</text>
<text x="361.9" y="182.7">6</text>
<text x="343" y="190.3">4</text>
<text x="346.6" y="186.3">PR</text>
<text x="346.6" y="191.4">IN-</text>
<text x="354.5" y="188.8">OUT-</text>
<text x="361.9" y="187.7">5</text>
<text x="358.2" y="202.4">1</text>
<text x="364.4" y="202.4">2</text>
<text x="90.2" y="212.9">TIE1</text>
<text x="341.5" y="212.6">CHASSIS_1</text>
<text x="89.2" y="216.5">1</text>
<text x="92.7" y="216.5">2</text>
<text x="90.2" y="225.6">TIE2</text>
<text x="89.2" y="229.2">1</text>
<text x="92.7" y="229.2">2</text>
<text x="90.2" y="238.3">TIE3</text>
<text x="89.2" y="241.9">1</text>
<text x="92.7" y="241.9">2</text>
<text x="71.2" y="250.7">CHASSIS</text>
</g>
<g font-size="1.8">
<text x="326.6" y="52.4">1</text>
<text x="332.7" y="52.4">2</text>
<text x="301.8" y="66" transform="rotate(-90 301.8 66)">1</text>
<text x="301.8" y="72.1" transform="rotate(-90 301.8 72.1)">2</text>
<text x="316.4" y="88">1</text>
<text x="322.5" y="88">2</text>
<text x="330.4" y="117.2">1</text>
<text x="336.5" y="117.2">2</text>
<text x="301.8" y="130.8" transform="rotate(-90 301.8 130.8)">1</text>
<text x="301.8" y="136.9" transform="rotate(-90 301.8 136.9)">2</text>
<text x="315.2" y="150.2">1</text>
<text x="321.2" y="150.2">2</text>
<text x="340.6" y="169.2">1</text>
<text x="346.6" y="169.2">2</text>
<text x="301.8" y="181.6" transform="rotate(-90 301.8 181.6)">1</text>
<text x="301.8" y="187.7" transform="rotate(-90 301.8 187.7)">2</text>
<text x="333" y="204.8">1</text>
<text x="339" y="204.8">2</text>
</g>
</svg>
